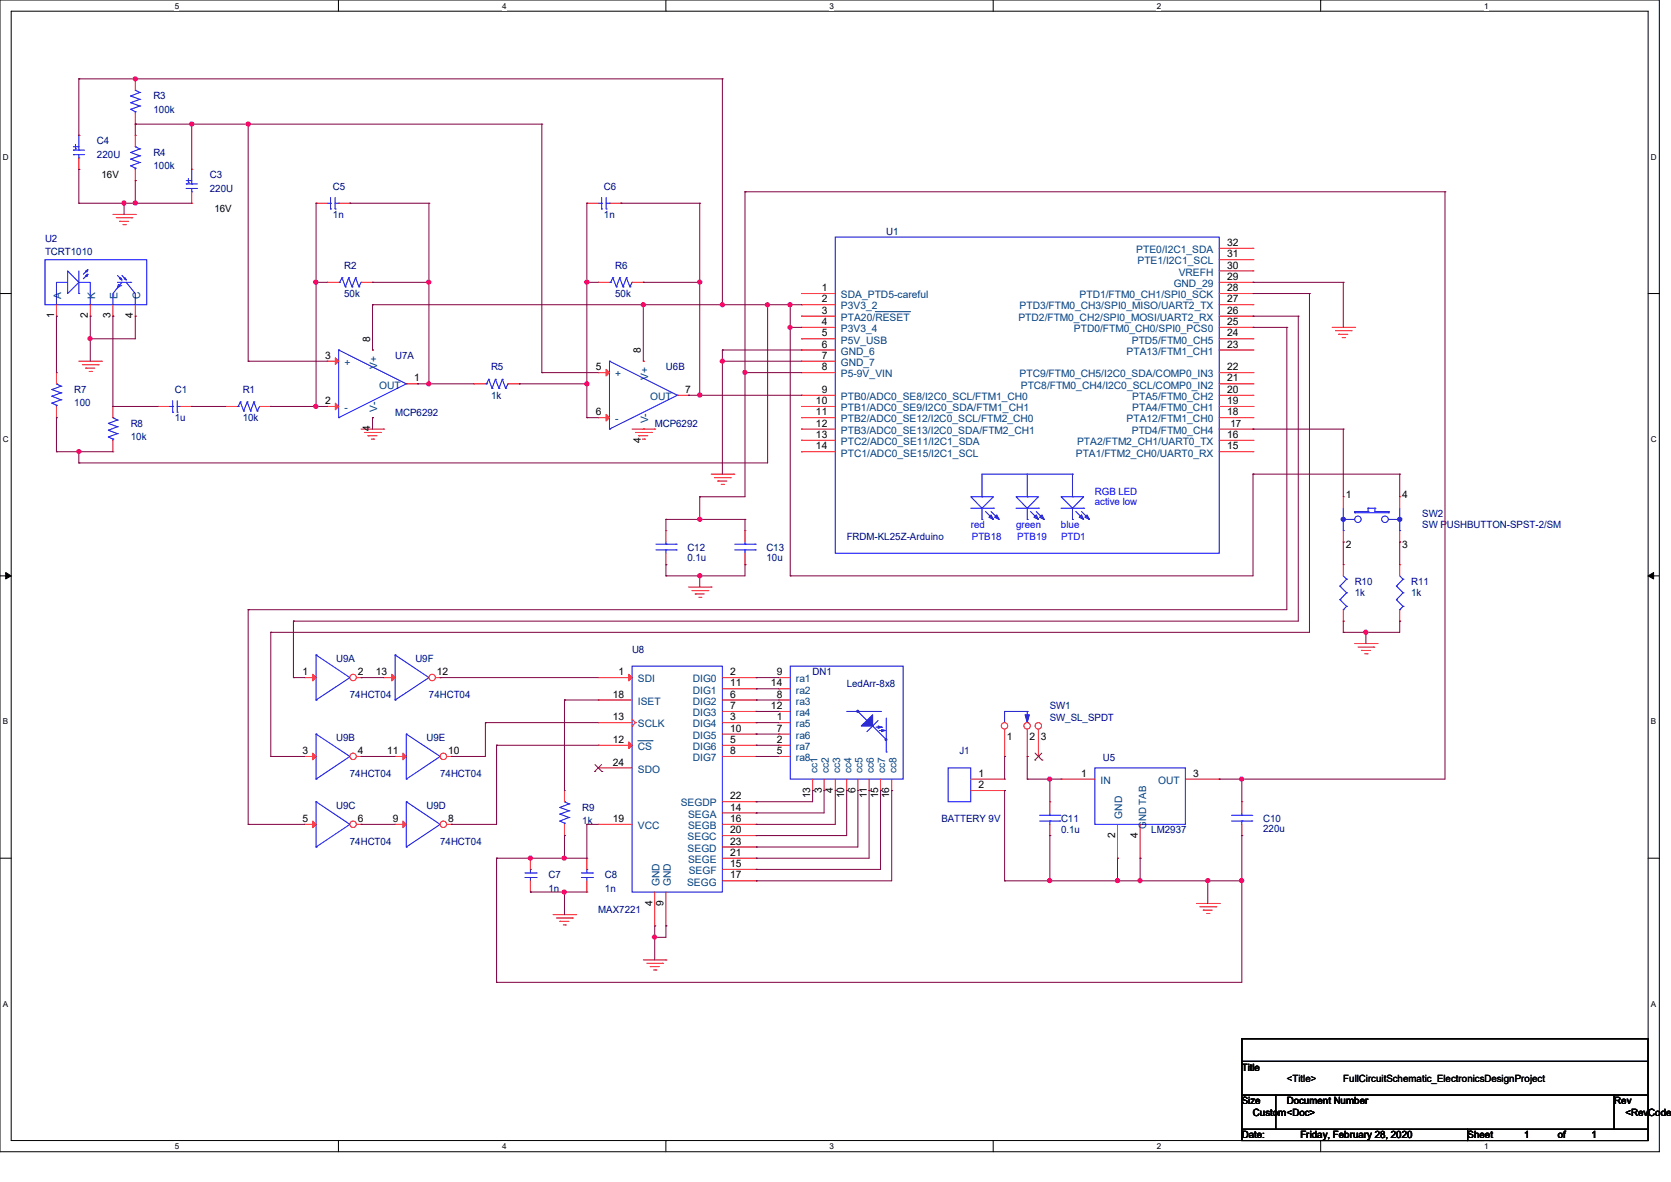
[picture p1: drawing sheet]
<svg xmlns="http://www.w3.org/2000/svg" width="297mm" height="210mm" viewBox="0 0 297 210" stroke-linecap="round" stroke-linejoin="round" font-family="sans-serif">
<path d="M0 0h294.9v204.6h-294.9zM2 2h290.9v200.6h-290.9z" fill="none" stroke="#000" stroke-width=".18"/>
<g fill="#fff">
<path d="M31.1 .2h.7v1.6h-.7z"/>
<path d="M31.1 202.9h.7v1.6h-.7z"/>
</g>
<path d="M60.2 0v2M60.2 202.6v2" fill="none" stroke="#000" stroke-width=".18"/>
<g fill="#fff">
<path d="M89.2 .2h.8v1.6h-.8z"/>
<path d="M89.2 202.9h.8v1.6h-.8z"/>
</g>
<path d="M118.4 0v2M118.4 202.6v2" fill="none" stroke="#000" stroke-width=".18"/>
<g fill="#fff">
<path d="M147.4 .2h.8v1.6h-.8z"/>
<path d="M147.4 202.9h.8v1.6h-.8z"/>
</g>
<path d="M176.5 0v2M176.5 202.6v2" fill="none" stroke="#000" stroke-width=".18"/>
<g fill="#fff">
<path d="M205.6 .2h.8v1.6h-.8z"/>
<path d="M205.6 202.9h.8v1.6h-.8z"/>
</g>
<path d="M234.7 0v2M234.7 202.6v2" fill="none" stroke="#000" stroke-width=".18"/>
<g fill="#fff">
<path d="M263.8 .2h.8v1.6h-.8z"/>
<path d="M263.8 202.9h.8v1.6h-.8z"/>
<path d="M.5 27.1h1v1.6h-1z"/>
<path d="M293.5 27.1h1v1.6h-1z"/>
<path d="M.5 77.2h1v1.6h-1z"/>
<path d="M293.5 77.2h1v1.6h-1z"/>
</g>
<path d="M0 52.2h2M292.9 52.2h2" fill="none" stroke="#000" stroke-width=".18"/>
<g fill="#fff">
<path d="M.5 127.4h.9v1.6h-.9z"/>
<path d="M293.5 127.4h.9v1.6h-.9z"/>
</g>
<path d="M0 102.3h2M292.9 102.3h2" fill="none" stroke="#000" stroke-width=".18"/>
<path d="M1 101.7l1 .6-1 .6zM292.9 102.3l1-.6v1.2z" fill="#000" stroke="#000" stroke-width=".18"/>
<g fill="#fff">
<path d="M.5 177.5h.9v1.7h-.9z"/>
<path d="M293.5 177.5h.9v1.7h-.9z"/>
</g>
<path d="M0 152.5h2M292.9 152.5h2M220.7 184.6h72.2v4h-72.2zM220.7 188.6h72.2v6h-72.2zM220.7 194.6h6v6.1h-6zM226.7 194.6h60.2v6.1h-60.2zM286.9 194.6h6v6.1h-6zM220.7 200.7h40.2v1.9h-40.2zM260.9 200.7h32v1.9h-32z" fill="none" stroke="#000" stroke-width=".18"/>
<g fill="none" stroke="#f00" stroke-width=".18">
<path d="M20.1 38.1h3.9M20.7 38.7h2.8M21.3 39.3h.1M21.3 39.3h1.6M21.8 39.9h.5M22.3 39.9h.1M23.5 38.7h.1M24 38.1h.1M104.3 36.1h.1M104.3 36.1h2M108.3 36.1h2.1M110.4 36.1h.1"/>
<path d="M58.2 50.2h.1M58.2 50.2h2M64.2 50.2h2M66.2 50.2h.1M236.8 58.2h4M237.4 58.8h2.8M238 59.4h.1M238 59.4h1.6M238.5 60h.5M239 60h.1M240.2 58.8h.1M240.8 58.2h.1"/>
<path d="M10 66.2h.1M10 74.2h.1M10 66.2v2M10 72.2v2M14 64.2h4M14.6 64.8h2.8M15.2 65.4h.1M15.2 65.4h1.6M15.8 66h.5M16.3 66h.1M17.4 64.8h.1M18 64.2h.1"/>
<path d="M64.2 76.2h4M64.8 76.8h2.8M65.4 77.4h.1M65.4 77.4h1.6M66 78h.4M66.4 78h.1M67.6 76.8h.1M68.2 76.2h.1M112.4 76.2h4M112.9 76.8h2.9M113.5 77.4h.1M113.5 77.4h1.6"/>
<path d="M114.2 78h.4M114.6 78h.1M115.8 76.8h.1M116.4 76.2h.1M118.4 94.3h.1M118.4 94.3v2M118.4 98.3v2M126.4 84.2h4M127 84.9h2.8M127.6 85.5h.1M127.6 85.5h1.6M128.2 86.1h.4"/>
<path d="M128.6 86.1h.1M129.8 84.9h.1M130.4 84.2h.1M118.4 100.3h.1M122.4 104.3h4M123 104.9h2.8M123.6 105.5h.1M123.6 105.5h1.6M124.2 106.1h.4M124.6 106.1h.1M125.8 104.9h.1M126.4 104.3h.1"/>
<path d="M240.8 114.3h4M241.4 115h2.8M242 115.6h.1M242 115.6h1.6M242.6 116.2h.4M243 116.2h.1M244.2 115h.1M244.8 114.3h.1M70.2 134.4h.1M70.2 134.4h2M106.3 120.4h.1M106.3 136.4h.1"/>
<path d="M106.3 128.4h.1M106.3 124.4h.1M106.3 132.4h.1M106.3 120.4h6.1M106.3 136.4h6.1M106.3 124.4h6.1M106.3 128.4h6.1M106.3 132.4h6.1M112.4 129h.1M112.4 127.8l.5 .6M112.9 128.4h.1M112.9 128.4l-.5 .6"/>
<path d="M128.4 120.4h6M128.4 122.4h6M128.4 124.4h6M128.4 126.4h6M128.4 128.4h6M128.4 130.4h6M128.4 132.4h6M128.4 134.4h6M134.4 120.4h.1M134.4 122.4h.1M134.4 124.4h.1M134.4 126.4h.1"/>
<path d="M134.4 128.4h.1M134.4 130.4h.1M134.4 132.4h.1M134.4 134.4h.1M106.3 146.5h.1M106.3 146.5h6.1M116.4 158.5v6M118.4 158.5v6M128.4 144.4h6M128.4 154.5h6M128.4 146.5h6M128.4 156.5h6"/>
<path d="M128.4 148.5h6M128.4 152.5h6M128.4 142.5h6M128.4 150.5h6M134.4 144.4h.1M134.4 154.5h.1M134.4 146.5h.1M134.4 156.5h.1M134.4 148.5h.1M134.4 152.5h.1M134.4 142.5h.1M134.4 150.5h.1"/>
<path d="M186.6 142.5h.1M186.6 148.5h.1M186.6 142.5v1.9M186.6 146.5v2M220.7 142.5h.1M220.7 148.5h.1M220.7 142.5v1.9M220.7 146.5v2M98.3 162.5h4M98.9 163.1h2.8M99.5 163.7h.1M99.5 163.7h1.6"/>
<path d="M100.1 164.3h.4M100.5 164.3h.1M101.7 163.1h.1M102.3 162.5h.1M114.3 170.6h4.1M115 171.2h2.8M115.6 171.7h.1M115.6 171.7h1.6M116.2 172.3h.4M116.4 164.5h.1M116.6 172.3h.1M117.8 171.2h.1"/>
<path d="M118.4 170.6h.1M118.4 164.5h.1M212.7 160.5h4M213.3 161.1h2.8M213.9 161.7h.1M213.9 161.7h1.6M214.5 162.3h.4M214.9 162.3h.1M216.1 161.1h.1M216.7 160.5h.1"/>
</g>
<g fill="none" stroke="#00f" stroke-width=".18">
<path d="M106.3 36.1h.6M106.9 37.1h.1M106.9 36.1h.1M106.9 35.1v2M107.7 37.1h.1M107.7 35.1v2M107.7 36.1h.6M108.3 36.1h.1M60.2 50.2h.2M60.4 50.2h.1M60.8 49.4h.1M60.8 49.4l-.4 .8"/>
<path d="M60.8 49.4l.6 1.6M61.4 51h.1M62 49.4h.1M62 49.4l-.6 1.6M62 49.4l.6 1.6M62.6 51h.1M63.2 49.4h.1M63.2 49.4l-.6 1.6M63.2 49.4l.6 1.6M63.8 51h.1M64.2 50.2h.1M64.2 50.2l-.4 .8"/>
<path d="M9.2 71.6h.1M9.2 70.4h.1M9.2 69.2h.1M9.2 71.6l.8 .4M9.2 70.4l1.6 .6M9.2 69.2l1.6 .6M10 68.2h.1M10 72h.1M10 68.2l.8 .4M10 72v.2M10.8 71h.1M10.8 69.8h.1"/>
<path d="M10.8 68.6h.1M10.8 71l-1.6 .6M10.8 69.8l-1.6 .6M10.8 68.6l-1.6 .6M116.6 97.7h3.6M116.6 96.7h3.6M118.4 96.7h.1M118.4 97.7h.1M118.4 96.3v.4M118.4 97.7v.6M120.2 97.7h.1M120.2 96.7h.1"/>
<path d="M112.4 118.4h16v40.1h-16zM72.2 138.4h.1M72.2 130.4h.1M72.2 130.4v8M72.2 130.4l6 4M78.2 134.4h.1M78.2 134.4l-6 4M184.8 145.9h3.6M184.8 144.9h3.6M186.6 144.9h.1M186.6 145.9h.1M186.6 144.4v.5"/>
<path d="M186.6 145.9v.6M188.4 145.9h.1M188.4 144.9h.1M218.9 145.9h3.6M218.9 144.9h3.6M220.7 144.9h.1M220.7 145.9h.1M220.7 144.4v.5M220.7 145.9v.6M222.5 145.9h.1M222.5 144.9h.1"/>
</g>
<g fill="#f00" stroke="#f00" stroke-width=".18">
<path d="M111.8 119.8l.6 .6-.6 .6z"/>
<path d="M111.8 131.8l.6 .6-.6 .6z"/>
<path d="M71.6 133.8l.6 .6-.6 .6z"/>
</g>
<path d="M105.7 137.1h.1M105.7 135.8l1.3 1.3M106.9 135.8l-1.2 1.3M107 137.1h.1" fill="none" stroke="#804000" stroke-width=".18"/>
<path d="M113.4 131.6h2.5M115.9 131.6h.1" fill="none" stroke="#004080" stroke-width=".18"/>
<circle cx="78.8" cy="134.4" r=".57" fill="#fff" stroke="#f00" stroke-width=".18"/>
<g fill="none" stroke="#f00" stroke-width=".18">
<path d="M56.2 36.1h.1M56.2 36.1h2M60.2 36.1h2M62.2 36.1h.1M54.1 134.4h.1M54.1 134.4h2.1M79.4 134.4h.9M80.3 134.4h.1M138.4 120.4h.1M138.4 122.4h.1M138.4 124.4h.1M138.4 126.4h.1"/>
<path d="M138.4 128.4h.1M138.4 130.4h.1M138.4 132.4h.1M138.4 134.4h.1M138.4 134.4h2.1M138.4 120.4h2.1M138.4 122.4h2.1M138.4 124.4h2.1M138.4 126.4h2.1M138.4 128.4h2.1M138.4 130.4h2.1M138.4 132.4h2.1"/>
<path d="M144.4 138.4v2.1M146.5 138.4v2.1M148.5 138.4v2.1M150.5 138.4v2.1M152.5 138.4v2.1M154.5 138.4v2.1M156.5 138.4v2.1M158.5 138.4v2.1M144.4 140.5h.1M146.5 140.5h.1M148.5 140.5h.1M150.5 140.5h.1"/>
<path d="M152.5 140.5h.1M154.5 140.5h.1M156.5 140.5h.1M158.5 140.5h.1"/>
</g>
<g fill="none" stroke="#00f" stroke-width=".18">
<path d="M58.2 36.1h.6M58.8 37.1h.1M58.8 36.1h.1M58.8 35.1v2M59.6 37.1h.1M59.6 35.1v2M59.6 36.1h.6M60.2 36.1h.1M140.5 118.4h20v20h-20zM56.2 138.4h.1M56.2 130.4h.1M56.2 130.4v8"/>
<path d="M56.2 130.4l6 4M62.2 134.4h.1M62.2 134.4l-6 4M150.5 126.4h6M152.5 126.4l1.6 1.6M154.1 128h.1M155.1 129h.1M155.1 129l2.4 2.4M155.7 129.2h1M156.1 128l-2 2M156.3 129.8h1M156.5 126.4h.1"/>
<path d="M156.7 129.2h.1M157.3 129.8h.1M157.5 133.6h.1M157.5 127.6v6"/>
</g>
<g fill="#00f" stroke="#00f" stroke-width=".18">
<path d="M153.1 129l2-2v2z" fill-rule="evenodd"/>
<path d="M156.7 129.6l.6 .2-.6 .2z" fill-rule="evenodd"/>
<path d="M156.1 129l.6 .2-.6 .2z" fill-rule="evenodd"/>
<circle cx="152.5" cy="126.4" r=".19"/>
<circle cx="157.5" cy="131.4" r=".17"/>
</g>
<path d="M55.6 133.8l.6 .6-.6 .6z" fill="#f00" stroke="#f00" stroke-width=".18"/>
<circle cx="62.8" cy="134.4" r=".57" fill="#fff" stroke="#f00" stroke-width=".18"/>
<g fill="none" stroke="#f00" stroke-width=".18">
<path d="M142.5 52.2h.1M142.5 54.1h.1M142.5 56.2h.1M142.5 58.2h.1M142.5 52.2h6M142.5 54.1h6M142.5 56.2h6M142.5 58.2h6M216.7 52.2h6M216.7 54.1h6M216.7 56.2h6M216.7 58.2h6"/>
<path d="M216.7 50.2h6M216.7 48.1h6M216.7 46.1h6M216.7 44.1h6M222.7 58.2h.1M222.7 56.2h.1M222.7 54.1h.1M222.7 52.2h.1M222.7 50.2h.1M222.7 48.1h.1M222.7 46.1h.1M222.7 44.1h.1"/>
<path d="M142.5 60.2h.1M142.5 62.2h.1M142.5 64.2h.1M142.5 66.2h.1M142.5 70.2h.1M142.5 72.2h.1M142.5 74.2h.1M142.5 76.2h.1M142.5 78.2h.1M142.5 60.2h6M142.5 62.2h6M142.5 64.2h6"/>
<path d="M142.5 66.2h6M142.5 70.2h6M142.5 72.2h6M142.5 74.2h6M142.5 76.2h6M142.5 78.2h6M216.7 60.2h6M216.7 62.2h6M216.7 66.2h6M216.7 70.2h6M216.7 72.2h6M216.7 74.2h6"/>
<path d="M216.7 76.2h6M216.7 78.2h6M216.7 68.2h6M222.7 78.2h.1M222.7 76.2h.1M222.7 74.2h.1M222.7 72.2h.1M222.7 70.2h.1M222.7 68.2h.1M222.7 66.2h.1M222.7 62.2h.1M222.7 60.2h.1"/>
<path d="M142.5 80.3h.1M142.5 80.3h6M216.7 80.3h6M222.7 80.3h.1M63.4 134.4h.8M64.2 134.4h.1M94.3 158.5h.1M94.3 152.5h.1M94.3 152.5v2M94.3 156.5v2"/>
</g>
<g fill="none" stroke="#00f" stroke-width=".18">
<path d="M148.5 42.1h68.2v56.2h-68.2zM172.6 88.3h4l-2.1 2zM172.6 90.3h4M174.5 88.3h.1M174.5 92.3h.1M174.5 90.3v2M175.2 90.9l1.4 1.4-.5-.8-.3 .4 .8 .4M176.1 90.9l1.5 1.4-.4-.8-.4 .4 .8 .4M176.6 90.3h.1M180.6 88.3h4l-2 2zM180.6 90.3h4M182.6 88.3h.1"/>
<path d="M182.6 92.3h.1M182.6 84.2v4.1M182.6 90.3v2M183.2 90.9l1.4 1.4-.4-.8-.4 .4 .8 .4M184.2 90.9l1.4 1.4-.4-.8-.4 .4 .8 .4M184.6 90.3h.1M188.6 88.3h4l-2 2zM188.6 90.3h4M190.6 88.3h.1M190.6 92.3h.1M190.6 84.2h.1M190.6 84.2h-16.1v4.1"/>
<path d="M190.6 84.2v4.1M190.6 90.3v2M191.2 90.9l1.4 1.4-.4-.8-.4 .4 .8 .4M192.2 90.9l1.4 1.4-.4-.8-.4 .4 .8 .4M192.6 90.3h.1M178.6 126.4h.1M178.6 126.4v2M178.6 126.4h4M182.6 126.4h.1M182.6 128.4h.1M182.6 126.4v2M93.3 155.9h2"/>
<path d="M93.3 155.1h2M94.3 154.5h.1M94.3 155.9h.1M94.3 154.5v.6M94.3 155.9v.6M95.3 155.9h.1M95.3 155.1h.1"/>
</g>
<path d="M155.6 55.4h6.1M161.7 55.4h.1" fill="none" stroke="#004080" stroke-width=".18"/>
<path d="M182.2 127h.8l-.4 1.4z" fill="#00f" stroke="#00f" stroke-width=".18"/>
<circle cx="178.5" cy="129" r=".57" fill="#fff" stroke="#f00" stroke-width=".18"/>
<path d="M178.6 134.4h.1M178.6 129.6v4.8" fill="none" stroke="#f00" stroke-width=".18"/>
<circle cx="182.6" cy="129" r=".57" fill="#fff" stroke="#f00" stroke-width=".18"/>
<path d="M182.6 134.4h.1M182.6 129.6v4.8" fill="none" stroke="#f00" stroke-width=".18"/>
<circle cx="184.6" cy="129" r=".57" fill="#fff" stroke="#f00" stroke-width=".18"/>
<g fill="none" stroke="#f00" stroke-width=".18">
<path d="M10 56.2h.1M10 54.1v2.1M16 56.2h.1M16 54.1v2.1M20.1 56.2h.1M20.1 54.1v2.1M24 56.2h.1M24 54.1v2.1M106.3 74.2h.1M106.3 66.2h.1M106.3 74.2h2M106.3 66.2h2"/>
<path d="M114.3 64.2h.1M114.3 76.2h.1M120.4 70.2h2M122.4 70.2h.1M68.2 120.4h.1M68.2 120.4h2M184.6 134.4h.1M184.6 129.6v4.8"/>
</g>
<path d="M183.9 135h.1M184 133.8l1.2 1.2M185.2 133.8l-1.3 1.2M185.2 135h.1" fill="none" stroke="#804000" stroke-width=".18"/>
<g fill="none" stroke="#00f" stroke-width=".18">
<path d="M8 46.1h18.1v8h-18.1zM12 48.1l2 2.1-2 2zM12 50.2h-2v3.9M14 52.2h.1M14 50.2h2v3.9M14 48.1v4.1M15.6 47.9l-.4 .2 .3 .2 .1-.4-.8 .8M15.6 48.7l-.4 .2 .3 .2 .1-.4-.8 .8M20.9 48.9l.8 .8-.2-.3-.2 .1 .4 .2M20.9 50.2h2.3M21 50.5h.1M21 50.5l-.1 .6 .6-.3"/>
<path d="M21.5 50.8h.1M21.7 50.2l-1.6 2v1.9M21.7 48.9l.7 .8-.1-.3-.2 .1 .3 .2M22.4 50.2l1.6 2v1.9M23.2 50.2h.1M108.3 76.2h.1M108.3 64.2h.1M108.3 64.2l12.1 6M108.3 64.2v12M120.4 70.2h.1M120.4 70.2l-12.1 6M70.2 116.4h.1"/>
<path d="M70.2 116.4v8M70.2 116.4l6 4M70.2 124.4h.1M76.2 120.4h.1M76.2 120.4l-6 4"/>
</g>
<g fill="#f00" stroke="#f00" stroke-width=".18">
<path d="M107.7 73.6l.6 .6-.6 .6z"/>
<path d="M107.7 65.6l.6 .6-.6 .6z"/>
<path d="M69.6 119.8l.6 .6-.6 .6z"/>
</g>
<circle cx="76.8" cy="120.4" r=".57" fill="#fff" stroke="#f00" stroke-width=".18"/>
<g fill="none" stroke="#f00" stroke-width=".18">
<path d="M14 24h.1M14 30.1h.1M14 28.1v2M34.1 30.1h.1M34.1 36.1h.1M34.1 34.1v2M84.2 68.2h.1M84.2 68.2h2.1M90.3 68.2h2M92.3 68.2h.1M77.4 120.4h.8M78.2 120.4h.1"/>
<path d="M54.1 146.5h.1M54.1 146.5h2.1"/>
</g>
<g fill="none" stroke="#00f" stroke-width=".18">
<path d="M13 26.7h.1M13 27.5h.1M13 26.7h2M13 27.5h2M13 26.1h.8M13.4 26.5h.1M13.4 25.7v.8M13.8 26.1h.1M14 28.1h.1M14 26.7h.1M14 24h.1M14 24v2.7"/>
<path d="M14 27.5v.6M33.1 32.7h.1M33.1 33.5h.1M33.1 32.7h2M33.1 33.5h2M33.1 32.1h.8M33.5 32.5h.1M33.5 31.7v.8M33.9 32.1h.1M34.1 34.1h.1M34.1 32.7h.1M34.1 30.1h.1"/>
<path d="M34.1 30.1v2.6M34.1 33.5v.6M86.3 68.2h.2M86.5 68.2h.1M86.9 67.4h.1M86.9 67.4l-.4 .8M86.9 67.4l.6 1.6M87.5 69h.1M88.1 67.4h.1M88.1 67.4l-.6 1.6M88.1 67.4l.6 1.6M88.7 69h.1"/>
<path d="M89.3 67.4h.1M89.3 67.4l-.6 1.6M89.3 67.4l.6 1.6M89.9 69h.1M90.3 68.2h.1M90.3 68.2l-.4 .8M56.2 150.5h.1M56.2 142.5h.1M56.2 142.5v8M56.2 142.5l6 4M62.2 146.5h.1M62.2 146.5l-6 4"/>
</g>
<path d="M55.6 145.9l.6 .6-.6 .6z" fill="#f00" stroke="#f00" stroke-width=".18"/>
<circle cx="62.8" cy="146.5" r=".57" fill="#fff" stroke="#f00" stroke-width=".18"/>
<g fill="none" stroke="#f00" stroke-width=".18">
<path d="M24 14h.1M24 14v2M24 24h.1M24 32.1h.1M24 22.1h.1M24 20.1v2M24 24v2.1M24 30.1v2M106.3 50.2h.1M106.3 50.2h2M112.4 50.2h1.9M114.3 50.2h.1"/>
<path d="M20.1 72.2h.1M20.1 72.2v2M20.1 78.2v2.1M28.1 72.2h.1M28.1 72.2h2M32.1 72.2h2M34.1 72.2h.1M40.1 72.2h.1M40.1 72.2h2M46.1 72.2h2M48.1 72.2h.1M58.2 72.2h.1"/>
<path d="M58.2 64.2h.1M58.2 72.2h2M58.2 64.2h2M66.2 62.2h.1M66.2 74.2h.1M72.2 68.2h2M74.2 68.2h.1M20.1 80.3h.1M132.4 94.3h.1M132.4 94.3v2M132.4 98.3v2M238.8 88.3h.1"/>
<path d="M238.8 96.3h.1M238.8 88.3v2M238.8 94.3v2M248.8 88.3h.1M248.8 96.3h.1M248.8 88.3v2M248.8 94.3v2M132.4 100.3h.1M238.8 100.3h.1M238.8 110.4h.1M238.8 100.3v2M238.8 108.3v2.1"/>
<path d="M248.8 100.3h.1M248.8 110.4h.1M248.8 100.3v2M248.8 108.3v2.1M54.1 120.4h.1M54.1 120.4h2.1M172.6 138.4h6M178.6 138.4h.1M188.6 138.4h.1M188.6 138.4h6M210.7 138.4h6M216.7 138.4h.1"/>
<path d="M63.4 146.5h.8M64.2 146.5h.1M100.3 140.5h.1M100.3 148.5h.1M100.3 140.5v2M100.3 146.5v2M104.3 158.5h.1M104.3 152.5h.1M104.3 152.5v2M104.3 156.5v2M172.6 140.5h6M178.6 140.5h.1"/>
<path d="M198.6 152.5h.1M198.6 146.5v6M202.6 152.5h.1M202.6 146.5v6"/>
</g>
<g fill="none" stroke="#00f" stroke-width=".18">
<path d="M23.2 19.4h.1M23.2 18.2h.1M23.2 17.1h.1M23.2 19.4l.8 .5M23.2 18.2l1.6 .6M23.2 17.1l1.6 .6M24 16h.1M24 19.9h.1M24 19.9v.2M24 16l.8 .4M24.8 18.8h.1M24.8 17.7h.1"/>
<path d="M24.8 16.4h.1M24.8 18.8l-1.6 .6M24.8 17.7l-1.6 .5M24.8 16.4l-1.6 .7M23.2 29.5h.1M23.2 28.3h.1M23.2 27.1h.1M23.2 29.5l.8 .4M23.2 28.3l1.6 .6M23.2 27.1l1.6 .6M24 26.1h.1M24 29.9h.1"/>
<path d="M24 26.1l.8 .4M24 29.9v.2M24.8 28.9h.1M24.8 27.7h.1M24.8 26.5h.1M24.8 28.9l-1.6 .6M24.8 27.7l-1.6 .6M24.8 26.5l-1.6 .6M108.3 50.2h.2M108.5 50.2h.1M108.9 49.4h.1M108.9 49.4l-.4 .8"/>
<path d="M108.9 49.4l.7 1.6M109.6 51h.1M110.2 49.4h.1M110.2 49.4l-.6 1.6M110.2 49.4l.5 1.6M110.7 51h.1M111.3 49.4h.1M111.3 49.4l-.6 1.6M111.3 49.4l.7 1.6M112 51h.1M112.4 50.2h.1M112.4 50.2l-.4 .8"/>
<path d="M19.3 77.6h.1M19.3 76.5h.1M19.3 75.2h.1M19.3 77.6l.8 .4M19.3 76.5l1.6 .5M19.3 75.2l1.6 .6M20.1 74.2h.1M20.1 78h.1M20.1 74.2l.8 .4M20.1 78v.2M20.9 77h.1M20.9 75.8h.1"/>
<path d="M20.9 74.6h.1M20.9 77l-1.6 .6M20.9 75.8l-1.6 .7M20.9 74.6l-1.6 .6M30.1 72.2h.6M30.7 73.2h.1M30.7 72.2h.1M30.7 71.2v2M31.5 73.2h.1M31.5 72.2h.6M31.5 71.2v2M32.1 72.2h.1"/>
<path d="M42.1 72.2h.2M42.3 72.2h.1M42.7 71.4h.1M42.7 71.4l-.4 .8M42.7 71.4l.6 1.6M43.3 73h.1M43.9 71.4h.1M43.9 71.4l-.6 1.6M43.9 71.4l.6 1.6M44.5 73h.1M45.1 71.4h.1M45.1 71.4l-.6 1.6"/>
<path d="M45.1 71.4l.6 1.6M45.7 73h.1M46.1 72.2h.1M46.1 72.2l-.4 .8M60.2 74.2h.1M60.2 62.2h.1M60.2 62.2l12 6M60.2 62.2v12M72.2 68.2h.1M72.2 68.2l-12 6M130.6 97.7h3.6M130.6 96.7h3.6"/>
<path d="M132.4 96.7h.1M132.4 97.7h.1M132.4 96.3v.4M132.4 97.7v.6M134.2 97.7h.1M134.2 96.7h.1M238.8 92.3h.1M238.8 94.3h.1M238.8 92.3h2M238.8 90.3v4M240.8 90.9h.1M240.8 91.1h.1"/>
<path d="M240.8 91.1h6M240.8 90.9h2.4M240.8 90.9v.2M243.2 90.3h.1M243.2 90.9h.1M243.2 90.3h1.2M243.2 90.3v.6M244.4 90.9h.1M244.4 90.3h.1M244.4 90.9h2.4M244.4 90.3v.6M246.8 91.1h.1"/>
<path d="M246.8 90.9h.1M246.8 90.9v.2M246.8 92.3h2M248.8 92.3h.1M248.8 94.3h.1M248.8 90.3v4M56.2 116.4h.1M56.2 116.4v8M56.2 116.4l6 4M238.2 104.1h.1M238.2 106.6h.1M238.2 104.1l1.2 1.2"/>
<path d="M238.2 106.6l1.2 1.1M238.8 108.3h.1M238.8 102.3l.6 .6M239.4 102.9h.1M239.4 105.3h.1M239.4 107.7h.1M239.4 102.9l-1.2 1.2M239.4 105.3l-1.2 1.3M239.4 107.7l-.6 .6M248.2 104.1h.1M248.2 106.6h.1M248.2 104.1l1.2 1.2"/>
<path d="M248.2 106.6l1.2 1.1M248.8 108.3h.1M248.8 102.3l.6 .6M249.4 102.9h.1M249.4 105.3h.1M249.4 107.7h.1M249.4 102.9l-1.2 1.2M249.4 105.3l-1.2 1.3M249.4 107.7l-.6 .6M56.2 124.4h.1M62.2 120.4h.1M62.2 120.4l-6 4"/>
<path d="M168.5 136.4h4.1v6.1h-4.1zM194.6 136.4h16.1v10.1h-16.1zM99.5 145.9h.1M99.5 144.7h.1M99.5 143.5h.1M99.5 145.9l.8 .4M99.5 144.7l1.6 .5M99.5 143.5l1.6 .6M100.3 142.5h.1M100.3 146.3h.1M100.3 142.5l.8 .3M100.3 146.3v.2"/>
<path d="M101.1 145.2h.1M101.1 144.1h.1M101.1 142.8h.1M101.1 145.2l-1.6 .7M101.1 144.1l-1.6 .6M101.1 142.8l-1.6 .7M103.3 155.9h2M103.3 155.1h2M104.3 154.5h.1M104.3 155.9h.1M104.3 154.5v.6M104.3 155.9v.6"/>
<path d="M105.3 155.9h.1M105.3 155.1h.1"/>
<circle cx="241.4" cy="92.3" r=".57"/>
<circle cx="246.2" cy="92.3" r=".58"/>
</g>
<g fill="#f00" stroke="#f00" stroke-width=".18">
<path d="M59.6 71.6l.6 .6-.6 .6z"/>
<path d="M59.6 63.6l.6 .6-.6 .6z"/>
<path d="M55.6 119.8l.6 .6-.6 .6z"/>
</g>
<g fill="#00f" stroke="#00f" stroke-width=".18">
<circle cx="248.8" cy="92.3" r=".37"/>
<circle cx="238.8" cy="92.3" r=".37"/>
</g>
<circle cx="62.8" cy="120.4" r=".57" fill="#fff" stroke="#f00" stroke-width=".18"/>
<path d="M63.4 120.4h.8M64.2 120.4h.1M70.2 146.5h.1M70.2 146.5h2" fill="none" stroke="#f00" stroke-width=".18"/>
<path d="M72.2 150.5h.1M72.2 142.5h.1M72.2 142.5v8M72.2 142.5l6 4M78.2 146.5h.1M78.2 146.5l-6 4" fill="none" stroke="#00f" stroke-width=".18"/>
<path d="M71.6 145.9l.6 .6-.6 .6z" fill="#f00" stroke="#f00" stroke-width=".18"/>
<circle cx="78.8" cy="146.5" r=".57" fill="#fff" stroke="#f00" stroke-width=".18"/>
<path d="M79.4 146.5h.9M80.3 146.5h.1" fill="none" stroke="#f00" stroke-width=".18"/>
<g fill="none" stroke="#800040" stroke-width=".18">
<path d="M14 14h.1M14 14v10M14 14h114.4M24 14h.1M128.4 14h.1M128.4 14v40.1M14 30.1h.1M14 36.1h.1M14 30.1v6M14 36.1h20.1M22.1 36.1h.1M22.1 36.1v2"/>
<path d="M24 22.1h.1M24 32.1h.1M24 36.1h.1M24 22.1h72.3M24 22.1v1.9M24 32.1v4M34.1 22.1h.1M34.1 22.1v8M44.1 22.1h.1M44.1 22.1v42.1M56.2 36.1h.1M56.2 36.1v36.1"/>
<path d="M62.2 36.1h.1M62.2 36.1h14M76.2 36.1h.1M76.2 36.1v32.1M96.3 22.1h.1M96.3 22.1v44.1M104.3 36.1h.1M104.3 36.1v38.1M110.4 36.1h.1M110.4 36.1h14M124.4 36.1h.1M124.4 36.1v34.1"/>
<path d="M132.4 34.1h.1M132.4 34.1v54.2h-8M132.4 34.1h124.4M256.8 34.1h.1M256.8 34.1v104.3h-40.1M10 56.2h.1M10 56.2v10M16 56.2h.1M16 56.2v8M20.1 56.2h.1M20.1 56.2v16M24 56.2h.1"/>
<path d="M24 56.2v4h-8M56.2 50.2h.1M56.2 50.2h2M66.2 50.2h.1M66.2 54.1h.1M66.2 50.2h10M66.2 54.1v8.1M66.2 54.1h76.3M76.2 50.2h.1M104.3 50.2h.1M104.3 50.2h2M114.3 50.2h.1"/>
<path d="M114.3 54.1h.1M114.3 50.2h10.1M114.3 54.1v10.1M124.4 50.2h.1M128.4 54.1h.1M136.4 54.1h.1M136.4 54.1v28.2h-122.4M140.5 58.2h.1M140.5 54.1h.1M140.5 58.2h2M140.5 54.1v48.2M222.7 56.2h.1"/>
<path d="M222.7 52.2h.1M222.7 58.2h.1M222.7 50.2h.1M222.7 50.2h16.1M222.7 56.2h8.1M222.7 52.2h10M222.7 58.2h6M228.7 58.2h.1M228.7 58.2v50.1h-184.6M230.8 56.2h.1M230.8 56.2v54.2h-178.6M232.7 52.2h.1"/>
<path d="M232.7 52.2v60.2h-184.6M238.8 50.2h.1M238.8 50.2v8M10 74.2h.1M10 74.2v6.1M16 60.2h.1M20.1 72.2h.1M20.1 72.2h8M34.1 72.2h.1M34.1 72.2h6M44.1 64.2h.1M44.1 64.2h14.1"/>
<path d="M48.1 72.2h.1M48.1 72.2h10.1M56.2 72.2h.1M66.2 74.2h.1M66.2 74.2v2M74.2 68.2h.1M74.2 68.2h10M76.2 68.2h.1M92.3 68.2h.1M92.3 68.2h12M96.3 66.2h.1M96.3 66.2h10"/>
<path d="M104.3 74.2h.1M104.3 68.2h.1M104.3 74.2h2M122.4 70.2h.1M122.4 70.2h20.1M124.4 70.2h.1M128.4 62.2h.1M128.4 64.2h.1M128.4 64.2h14.1M128.4 62.2v22M128.4 62.2h14.1M132.4 66.2h.1"/>
<path d="M132.4 66.2h10.1M222.7 76.2h.1M222.7 76.2h16.1M238.8 76.2h.1M238.8 76.2v12.1M10 80.3h.1M10 80.3h10.1M14 80.3h.1M14 82.3h.1M14 80.3v2M118.4 92.3h.1M118.4 92.3h14"/>
<path d="M118.4 92.3v2M124.4 88.3h.1M124.4 92.3h.1M124.4 88.3v4M132.4 92.3h.1M132.4 92.3v2M222.7 84.2h.1M222.7 84.2v18.1h-82.2M222.7 84.2h26.1M238.8 96.3h.1M238.8 96.3v4M248.8 84.2h.1"/>
<path d="M248.8 96.3h.1M248.8 84.2v4.1M248.8 96.3v4M44.1 108.3h.1M44.1 108.3v38.2M48.1 112.4h.1M48.1 112.4v22M52.2 110.4h.1M52.2 110.4v10M118.4 102.3h.1M118.4 100.3h.1M118.4 100.3v2"/>
<path d="M124.4 102.3h.1M124.4 102.3v2M132.4 100.3h.1M132.4 100.3v2h-14M140.5 102.3h.1M238.8 112.4h.1M238.8 110.4h.1M238.8 110.4v2M242.8 112.4h.1M242.8 112.4v1.9M248.8 110.4h.1M248.8 110.4v2h-10"/>
<path d="M48.1 134.4h.1M48.1 134.4h6M52.2 120.4h.1M52.2 120.4h1.9M64.2 134.4h.1M64.2 120.4h.1M64.2 134.4h6M64.2 120.4h4M78.2 120.4h.1M78.2 120.4h28.1M80.3 134.4h.1M86.3 128.4h.1"/>
<path d="M86.3 128.4h20M86.3 128.4v6h-6M88.3 132.4h.1M88.3 132.4v14.1h-8M88.3 132.4h18M100.3 124.4h.1M100.3 124.4v16.1M100.3 124.4h6M134.4 120.4h.1M134.4 122.4h.1M134.4 124.4h.1M134.4 126.4h.1"/>
<path d="M134.4 128.4h.1M134.4 130.4h.1M134.4 132.4h.1M134.4 134.4h.1M134.4 124.4h4M134.4 128.4h4M134.4 134.4h4M134.4 120.4h4M134.4 132.4h4M134.4 122.4h4M134.4 126.4h4M134.4 130.4h4"/>
<path d="M178.6 134.4h.1M178.6 134.4v4M182.6 138.4h.1M182.6 134.4h.1M182.6 138.4h6M182.6 134.4v4M186.6 138.4h.1M186.6 138.4v4.1M216.7 138.4h.1M220.7 138.4h.1M220.7 138.4v4.1M44.1 146.5h.1"/>
<path d="M44.1 146.5h10M64.2 146.5h.1M64.2 146.5h6M80.3 146.5h.1M88.3 152.5h.1M88.3 152.5v22M94.3 152.5h.1M94.3 158.5h.1M94.3 158.5h10M100.3 158.5h.1M100.3 148.5h.1M100.3 152.5h.1"/>
<path d="M100.3 148.5v4M100.3 158.5v4M104.3 146.5h.1M104.3 146.5v6h-16M104.3 146.5h2M134.4 156.5h.1M134.4 142.5h.1M134.4 144.4h.1M134.4 146.5h.1M134.4 148.5h.1M134.4 150.5h.1M134.4 152.5h.1"/>
<path d="M134.4 154.5h.1M144.4 140.5h.1M144.4 140.5v2h-10M146.5 140.5h.1M146.5 140.5v3.9h-12.1M148.5 140.5h.1M148.5 140.5v6h-14.1M150.5 140.5h.1M150.5 140.5v8h-16.1M152.5 140.5h.1M152.5 140.5v10h-18.1M154.5 140.5h.1"/>
<path d="M154.5 140.5v12h-20.1M156.5 140.5h.1M156.5 140.5v14h-22.1M158.5 140.5h.1M158.5 140.5v16h-24.1M178.6 140.5h.1M178.6 156.5h.1M178.6 156.5h42.1M178.6 140.5v16M186.6 148.5h.1M186.6 156.5h.1M186.6 148.5v8"/>
<path d="M198.6 152.5h.1M198.6 156.5h.1M198.6 152.5v4M202.6 152.5h.1M202.6 156.5h.1M202.6 152.5v4M214.7 156.5h.1M214.7 156.5v4M220.7 148.5h.1M220.7 156.5h.1M220.7 148.5v26h-132.4M88.3 174.5h.1"/>
<path d="M116.4 166.5h.1M116.4 164.5h.1M116.4 164.5v6.1M118.4 164.5h.1M118.4 164.5v2h-2"/>
</g>
<g fill="#f0f" stroke="#f0f" stroke-width=".18">
<circle cx="24.1" cy="14" r=".37"/>
<circle cx="34.1" cy="22" r=".37"/>
<circle cx="22" cy="36.1" r=".37"/>
<circle cx="56.1" cy="72.2" r=".37"/>
<circle cx="56.1" cy="50.1" r=".37"/>
<circle cx="76.2" cy="50.1" r=".37"/>
<circle cx="104.3" cy="68.2" r=".37"/>
<circle cx="104.3" cy="50.1" r=".37"/>
<circle cx="124.4" cy="70.2" r=".37"/>
<circle cx="124.4" cy="50.1" r=".37"/>
<circle cx="76.2" cy="68.2" r=".37"/>
<circle cx="16" cy="60.2" r=".37"/>
<circle cx="14" cy="80.2" r=".37"/>
<circle cx="100.3" cy="152.5" r=".37"/>
<circle cx="94.3" cy="152.5" r=".37"/>
<circle cx="100.3" cy="158.5" r=".37"/>
<circle cx="24.1" cy="36.1" r=".37"/>
<circle cx="44.1" cy="22" r=".37"/>
<circle cx="186.6" cy="156.5" r=".37"/>
<circle cx="186.6" cy="138.4" r=".37"/>
<circle cx="220.7" cy="156.5" r=".37"/>
<circle cx="220.7" cy="138.4" r=".37"/>
<circle cx="128.4" cy="54.1" r=".37"/>
<circle cx="128.4" cy="64.2" r=".37"/>
<circle cx="136.4" cy="54.1" r=".37"/>
<circle cx="114.4" cy="54.1" r=".37"/>
<circle cx="132.4" cy="66.2" r=".37"/>
<circle cx="198.6" cy="156.5" r=".37"/>
<circle cx="202.6" cy="156.5" r=".37"/>
<circle cx="214.7" cy="156.5" r=".37"/>
<circle cx="140.4" cy="58.2" r=".37"/>
<circle cx="140.4" cy="54.1" r=".37"/>
<circle cx="124.4" cy="102.3" r=".37"/>
<circle cx="124.4" cy="92.3" r=".37"/>
<circle cx="116.3" cy="166.5" r=".37"/>
<circle cx="242.7" cy="112.3" r=".37"/>
</g>
<g font-size="1.8" fill="#000080">
<text x="27.3" y="17.7">R3</text>
<text x="27.3" y="20.1">100k</text>
<text x="17.2" y="25.7">C4</text>
<text x="17.2" y="28.1">220U</text>
<text x="27.3" y="27.7">R4</text>
<text x="27.3" y="30.1">100k</text>
<text x="37.3" y="31.7">C3</text>
<text x="37.3" y="34.1">220U</text>
<text x="59.2" y="33.7">C5</text>
<text x="107.4" y="33.7">C6</text>
<text x="59.2" y="38.7">1n</text>
<text x="107.4" y="38.7">1n</text>
<text x="157.5" y="41.7">U1</text>
<text x="8" y="42.9">U2</text>
<text x="8" y="45.3">TCRT1010</text>
<text x="61.2" y="47.8">R2</text>
<text x="109.3" y="47.8">R6</text>
<text x="61.2" y="52.7">50k</text>
<text x="109.3" y="52.7">50k</text>
<text x="70.2" y="63.8">U7A</text>
<text x="87.3" y="65.8">R5</text>
<text x="118.4" y="65.8">U6B</text>
<text x="13.2" y="69.8">R7</text>
<text x="31.1" y="69.8">C1</text>
<text x="43.1" y="69.8">R1</text>
<text x="87.3" y="70.8">1k</text>
<text x="13.2" y="72.2">100</text>
<text x="23.2" y="75.8">R8</text>
<text x="31.1" y="74.8">1u</text>
<text x="43.1" y="74.8">10k</text>
<text x="70.2" y="73.8">MCP6292</text>
<text x="116.4" y="75.8">MCP6292</text>
<text x="23.2" y="78.2">10k</text>
<text x="150.5" y="95.9">FRDM-KL25Z-Arduino</text>
<text x="252.8" y="91.9">SW2</text>
<text x="252.8" y="93.9">SW PUSHBUTTON-SPST-2/SM</text>
<text x="122.2" y="97.9">C12</text>
<text x="122.2" y="99.7">0.1u</text>
<text x="136.2" y="97.9">C13</text>
<text x="136.2" y="99.7">10u</text>
<text x="240.8" y="103.9">R10</text>
<text x="240.8" y="105.9">1k</text>
<text x="250.8" y="103.9">R11</text>
<text x="250.8" y="105.9">1k</text>
<text x="59.8" y="117.6">U9A</text>
<text x="73.8" y="117.6">U9F</text>
<text x="112.4" y="116">U8</text>
<text x="144.4" y="120">DN1</text>
<text x="62.2" y="124">74HCT04</text>
<text x="76.2" y="124">74HCT04</text>
<text x="150.5" y="122">LedArr-8x8</text>
<text x="186.6" y="126">SW1</text>
<text x="59.8" y="131.6">U9B</text>
<text x="75.8" y="131.6">U9E</text>
<text x="186.6" y="128">SW_SL_SPDT</text>
<text x="170.6" y="134">J1</text>
<text x="196" y="135.2">U5</text>
<text x="59.8" y="143.7">U9C</text>
<text x="62.2" y="138.1">74HCT04</text>
<text x="75.8" y="143.7">U9D</text>
<text x="78.2" y="138.1">74HCT04</text>
<text x="103.5" y="144.1">R9</text>
<text x="103.5" y="146.5">1k</text>
<text x="167.3" y="146.1">BATTERY 9V</text>
<text x="188.6" y="146.1">C11</text>
<text x="188.6" y="148.1">0.1u</text>
<text x="204.6" y="148.1">LM2937</text>
<text x="224.5" y="146.1">C10</text>
<text x="224.5" y="147.9">220u</text>
<text x="62.2" y="150.1">74HCT04</text>
<text x="78.2" y="150.1">74HCT04</text>
<text x="97.5" y="156.1">C7</text>
<text x="97.5" y="158.5">1n</text>
<text x="107.5" y="156.1">C8</text>
<text x="107.5" y="158.5">1n</text>
<text x="106.3" y="162.1">MAX7221</text>
</g>
<g font-size="1.8">
<text x="18" y="31.7">16V</text>
<text x="38.1" y="37.7">16V</text>
<text x="218.1" y="47.7">30</text>
<text x="218.1" y="45.7">31</text>
<text x="218.1" y="43.7">32</text>
<text x="146.1" y="51.7">1</text>
<text x="146.1" y="53.7">2</text>
<text x="218.1" y="53.7">27</text>
<text x="218.1" y="51.7">28</text>
<text x="218.1" y="49.7">29</text>
<text x="9.6" y="56.6" transform="rotate(-90 9.6 56.6)">1</text>
<text x="15.6" y="56.6" transform="rotate(-90 15.6 56.6)">2</text>
<text x="19.6" y="56.6" transform="rotate(-90 19.6 56.6)">3</text>
<text x="23.6" y="56.6" transform="rotate(-90 23.6 56.6)">4</text>
<text x="146.1" y="55.8">3</text>
<text x="146.1" y="57.7">4</text>
<text x="146.1" y="59.8">5</text>
<text x="218.1" y="59.8">24</text>
<text x="218.1" y="57.7">25</text>
<text x="218.1" y="55.8">26</text>
<text x="57.8" y="63.8">3</text>
<text x="65.8" y="60.8" transform="rotate(-90 65.8 60.8)">8</text>
<text x="105.9" y="65.8">5</text>
<text x="113.9" y="62.8" transform="rotate(-90 113.9 62.8)">8</text>
<text x="146.1" y="61.8">6</text>
<text x="146.1" y="63.8">7</text>
<text x="146.1" y="65.8">8</text>
<text x="218.1" y="65.8">22</text>
<text x="218.1" y="61.8">23</text>
<text x="57.8" y="71.8">2</text>
<text x="73.6" y="67.8">1</text>
<text x="121.8" y="69.8">7</text>
<text x="145" y="71.8">10</text>
<text x="146.1" y="69.8">9</text>
<text x="218.1" y="71.8">19</text>
<text x="218.1" y="69.8">20</text>
<text x="218.1" y="67.8">21</text>
<text x="65.8" y="76.6" transform="rotate(-90 65.8 76.6)">4</text>
<text x="105.9" y="73.8">6</text>
<text x="145" y="73.8">11</text>
<text x="145" y="75.8">12</text>
<text x="145" y="77.8">13</text>
<text x="218.1" y="77.8">16</text>
<text x="218.1" y="73.8">18</text>
<text x="218.7" y="75.8">17</text>
<text x="113.9" y="78.7" transform="rotate(-90 113.9 78.7)">4</text>
<text x="145" y="79.8">14</text>
<text x="218.1" y="79.8">15</text>
<text x="239.2" y="88.5">1</text>
<text x="249.2" y="88.5">4</text>
<text x="239.2" y="97.3">2</text>
<text x="249.2" y="97.3">3</text>
<text x="53.8" y="120">1</text>
<text x="63.6" y="120">2</text>
<text x="66.8" y="120">13</text>
<text x="77.6" y="120">12</text>
<text x="109.9" y="120">1</text>
<text x="129.8" y="120">2</text>
<text x="138.1" y="120">9</text>
<text x="108.9" y="124">18</text>
<text x="129.8" y="122">11</text>
<text x="129.8" y="124">6</text>
<text x="129.8" y="126">7</text>
<text x="137" y="122">14</text>
<text x="137" y="126">12</text>
<text x="138.1" y="124">8</text>
<text x="108.9" y="128">13</text>
<text x="108.9" y="132">12</text>
<text x="129.8" y="128">3</text>
<text x="129.8" y="130">10</text>
<text x="129.8" y="132">5</text>
<text x="138.1" y="128">1</text>
<text x="138.1" y="130">7</text>
<text x="138.1" y="132">2</text>
<text x="179" y="131.4">1</text>
<text x="183" y="131.4">2</text>
<text x="185" y="131.4">3</text>
<text x="53.8" y="134">3</text>
<text x="63.6" y="134">4</text>
<text x="68.8" y="134">11</text>
<text x="79.6" y="134">10</text>
<text x="108.9" y="136">24</text>
<text x="129.8" y="134">8</text>
<text x="138.1" y="134">5</text>
<text x="129.8" y="142">22</text>
<text x="144" y="141.9" transform="rotate(-90 144 141.9)">13</text>
<text x="146" y="140.8" transform="rotate(-90 146 140.8)">3</text>
<text x="148" y="140.8" transform="rotate(-90 148 140.8)">4</text>
<text x="150.1" y="141.9" transform="rotate(-90 150.1 141.9)">10</text>
<text x="152.1" y="140.8" transform="rotate(-90 152.1 140.8)">6</text>
<text x="154.1" y="141.9" transform="rotate(-90 154.1 141.9)">11</text>
<text x="156.1" y="141.9" transform="rotate(-90 156.1 141.9)">15</text>
<text x="158.1" y="141.9" transform="rotate(-90 158.1 141.9)">16</text>
<text x="174" y="138">1</text>
<text x="174" y="140">2</text>
<text x="192.2" y="138">1</text>
<text x="212.1" y="138">3</text>
<text x="53.8" y="146">5</text>
<text x="63.6" y="146">6</text>
<text x="69.8" y="146">9</text>
<text x="79.6" y="146">8</text>
<text x="108.9" y="146">19</text>
<text x="129.8" y="144">14</text>
<text x="129.8" y="146">16</text>
<text x="129.8" y="148">20</text>
<text x="198.2" y="148.9" transform="rotate(-90 198.2 148.9)">2</text>
<text x="202.2" y="148.9" transform="rotate(-90 202.2 148.9)">4</text>
<text x="129.8" y="154.1">15</text>
<text x="129.8" y="152.1">21</text>
<text x="129.8" y="150.1">23</text>
<text x="116" y="160.9" transform="rotate(-90 116 160.9)">4</text>
<text x="117.9" y="160.9" transform="rotate(-90 117.9 160.9)">9</text>
<text x="129.8" y="156.1">17</text>
<text x="220.7" y="190.2">Title</text>
<text x="220.7" y="196.2">Size</text>
<text x="228.7" y="196.2">Document Number</text>
<text x="228.7" y="192.2">&lt;Title&gt;</text>
<text x="238.8" y="192.2">FullCircuitSchematic_ElectronicsDesignProject</text>
<text x="286.9" y="196.2">Rev</text>
<text x="220.7" y="202.3">Date:</text>
<text x="222.7" y="198.2">Custom&lt;Doc&gt;</text>
<text x="231.1" y="202.3">Friday, February 28, 2020</text>
<text x="260.9" y="202.3">Sheet</text>
<text x="270.9" y="202.3">1</text>
<text x="276.9" y="202.3">of</text>
<text x="282.9" y="202.3">1</text>
<text x="288.9" y="198.2">&lt;RevCode&gt;</text>
</g>
<g font-size="1.8" fill="#004080">
<text x="202" y="45">PTE0/I2C1_SDA</text>
<text x="202.2" y="47">PTE1/I2C1_SCL</text>
<text x="10.9" y="53.1" transform="rotate(-90 10.9 53.1)">A</text>
<text x="16.9" y="53.1" transform="rotate(-90 16.9 53.1)">K</text>
<text x="20.9" y="53.1" transform="rotate(-90 20.9 53.1)">E</text>
<text x="24.9" y="53.1" transform="rotate(-90 24.9 53.1)">C</text>
<text x="149.5" y="53">SDA_PTD5-careful</text>
<text x="191.9" y="53">PTD1/FTM0_CH1/SPI0_SCK</text>
<text x="208.6" y="51">GND_29</text>
<text x="209.5" y="49">VREFH</text>
<text x="149.5" y="55">P3V3_2</text>
<text x="149.5" y="57">PTA20/RESET</text>
<text x="149.5" y="59">P3V3_4</text>
<text x="181" y="57">PTD2/FTM0_CH2/SPI0_MOSI/UART2_RX</text>
<text x="181.2" y="55">PTD3/FTM0_CH3/SPI0_MISO/UART2_TX</text>
<text x="190.9" y="59">PTD0/FTM0_CH0/SPI0_PCS0</text>
<text x="61.2" y="65">+</text>
<text x="67.1" y="65.5" transform="rotate(-90 67.1 65.5)">V+</text>
<text x="149.5" y="61">P5V_USB</text>
<text x="149.5" y="63">GND_6</text>
<text x="149.5" y="65">GND_7</text>
<text x="200.2" y="63">PTA13/FTM1_CH1</text>
<text x="201.2" y="61">PTD5/FTM0_CH5</text>
<text x="67.4" y="69">OUT</text>
<text x="109.3" y="67.1">+</text>
<text x="115.2" y="67.5" transform="rotate(-90 115.2 67.5)">V+</text>
<text x="115.6" y="71.1">OUT</text>
<text x="149.5" y="67.1">P5-9V_VIN</text>
<text x="149.5" y="71.1">PTB0/ADC0_SE8/I2C0_SCL/FTM1_CH0</text>
<text x="181.2" y="67.1">PTC9/FTM0_CH5/I2C0_SDA/COMP0_IN3</text>
<text x="181.4" y="69">PTC8/FTM0_CH4/I2C0_SCL/COMP0_IN2</text>
<text x="201.3" y="71.1">PTA5/FTM0_CH2</text>
<text x="61.2" y="73.1">-</text>
<text x="67.1" y="73.2" transform="rotate(-90 67.1 73.2)">V-</text>
<text x="109.3" y="75.1">-</text>
<text x="115.2" y="75.2" transform="rotate(-90 115.2 75.2)">V-</text>
<text x="149.5" y="73.1">PTB1/ADC0_SE9/I2C0_SDA/FTM1_CH1</text>
<text x="149.5" y="75.1">PTB2/ADC0_SE12/I2C0_SCL/FTM2_CH0</text>
<text x="149.5" y="77.1">PTB3/ADC0_SE13/I2C0_SDA/FTM2_CH1</text>
<text x="200.2" y="75.1">PTA12/FTM1_CH0</text>
<text x="201.2" y="77.1">PTD4/FTM0_CH4</text>
<text x="201.3" y="73.1">PTA4/FTM0_CH1</text>
<text x="149.5" y="79.1">PTC2/ADC0_SE11/I2C1_SDA</text>
<text x="149.5" y="81.1">PTC1/ADC0_SE15/I2C1_SCL</text>
<text x="191.2" y="81.1">PTA1/FTM2_CH0/UART0_RX</text>
<text x="191.4" y="79.1">PTA2/FTM2_CH1/UART0_TX</text>
<text x="113.4" y="121.2">SDI</text>
<text x="113.4" y="125.2">ISET</text>
<text x="123.1" y="121.2">DIG0</text>
<text x="123.1" y="123.2">DIG1</text>
<text x="123.1" y="125.2">DIG2</text>
<text x="141.5" y="121.2">ra1</text>
<text x="141.5" y="123.2">ra2</text>
<text x="141.5" y="125.2">ra3</text>
<text x="113.4" y="129.2">SCLK</text>
<text x="123.1" y="127.3">DIG3</text>
<text x="123.1" y="129.2">DIG4</text>
<text x="123.1" y="131.3">DIG5</text>
<text x="141.5" y="127.3">ra4</text>
<text x="141.5" y="129.2">ra5</text>
<text x="141.5" y="131.3">ra6</text>
<text x="113.4" y="137.3">SDO</text>
<text x="113.4" y="133.3">CS</text>
<text x="123.1" y="133.3">DIG6</text>
<text x="123.1" y="135.3">DIG7</text>
<text x="141.5" y="133.3">ra7</text>
<text x="141.5" y="135.3">ra8</text>
<text x="145.3" y="137.4" transform="rotate(-90 145.3 137.4)">cc1</text>
<text x="147.3" y="137.4" transform="rotate(-90 147.3 137.4)">cc2</text>
<text x="149.3" y="137.4" transform="rotate(-90 149.3 137.4)">cc3</text>
<text x="151.3" y="137.4" transform="rotate(-90 151.3 137.4)">cc4</text>
<text x="153.3" y="137.4" transform="rotate(-90 153.3 137.4)">cc5</text>
<text x="155.3" y="137.4" transform="rotate(-90 155.3 137.4)">cc6</text>
<text x="157.4" y="137.4" transform="rotate(-90 157.4 137.4)">cc7</text>
<text x="159.3" y="137.4" transform="rotate(-90 159.3 137.4)">cc8</text>
<text x="121" y="143.3">SEGDP</text>
<text x="195.6" y="139.3">IN</text>
<text x="205.9" y="139.3">OUT</text>
<text x="113.4" y="147.3">VCC</text>
<text x="122.2" y="149.3">SEGC</text>
<text x="122.3" y="145.3">SEGA</text>
<text x="122.3" y="147.3">SEGB</text>
<text x="199.5" y="145.5" transform="rotate(-90 199.5 145.5)">GND</text>
<text x="203.7" y="147.3" transform="rotate(-90 203.7 147.3)">GND TAB</text>
<text x="122.2" y="151.3">SEGD</text>
<text x="122.3" y="153.3">SEGE</text>
<text x="122.4" y="155.3">SEGF</text>
<text x="117.2" y="157.5" transform="rotate(-90 117.2 157.5)">GND</text>
<text x="119.2" y="157.5" transform="rotate(-90 119.2 157.5)">GND</text>
<text x="122.1" y="157.4">SEGG</text>
</g>
<g font-size="1.8" fill="#00f">
<text x="194.6" y="87.9">RGB LED</text>
<text x="194.6" y="89.7">active low</text>
<text x="172.5" y="93.9">red</text>
<text x="172.8" y="95.9">PTB18</text>
<text x="180.6" y="93.9">green</text>
<text x="180.8" y="95.9">PTB19</text>
<text x="188.6" y="93.9">blue</text>
<text x="188.6" y="95.9">PTD1</text>
</g>
<g font-size="1.4">
<text x="31.1" y="1.5">5</text>
<text x="89.2" y="1.5">4</text>
<text x="147.4" y="1.5">3</text>
<text x="205.6" y="1.5">2</text>
<text x="263.8" y="1.5">1</text>
<text x=".5" y="28.4">D</text>
<text x="293.5" y="28.4">D</text>
<text x=".5" y="78.5">C</text>
<text x="293.5" y="78.5">C</text>
<text x=".5" y="128.7">B</text>
<text x="293.5" y="128.7">B</text>
<text x=".5" y="178.9">A</text>
<text x="293.5" y="178.9">A</text>
<text x="31.1" y="204.2">5</text>
<text x="89.2" y="204.2">4</text>
<text x="147.4" y="204.2">3</text>
<text x="205.6" y="204.2">2</text>
<text x="263.8" y="204.2">1</text>
</g>
</svg>
